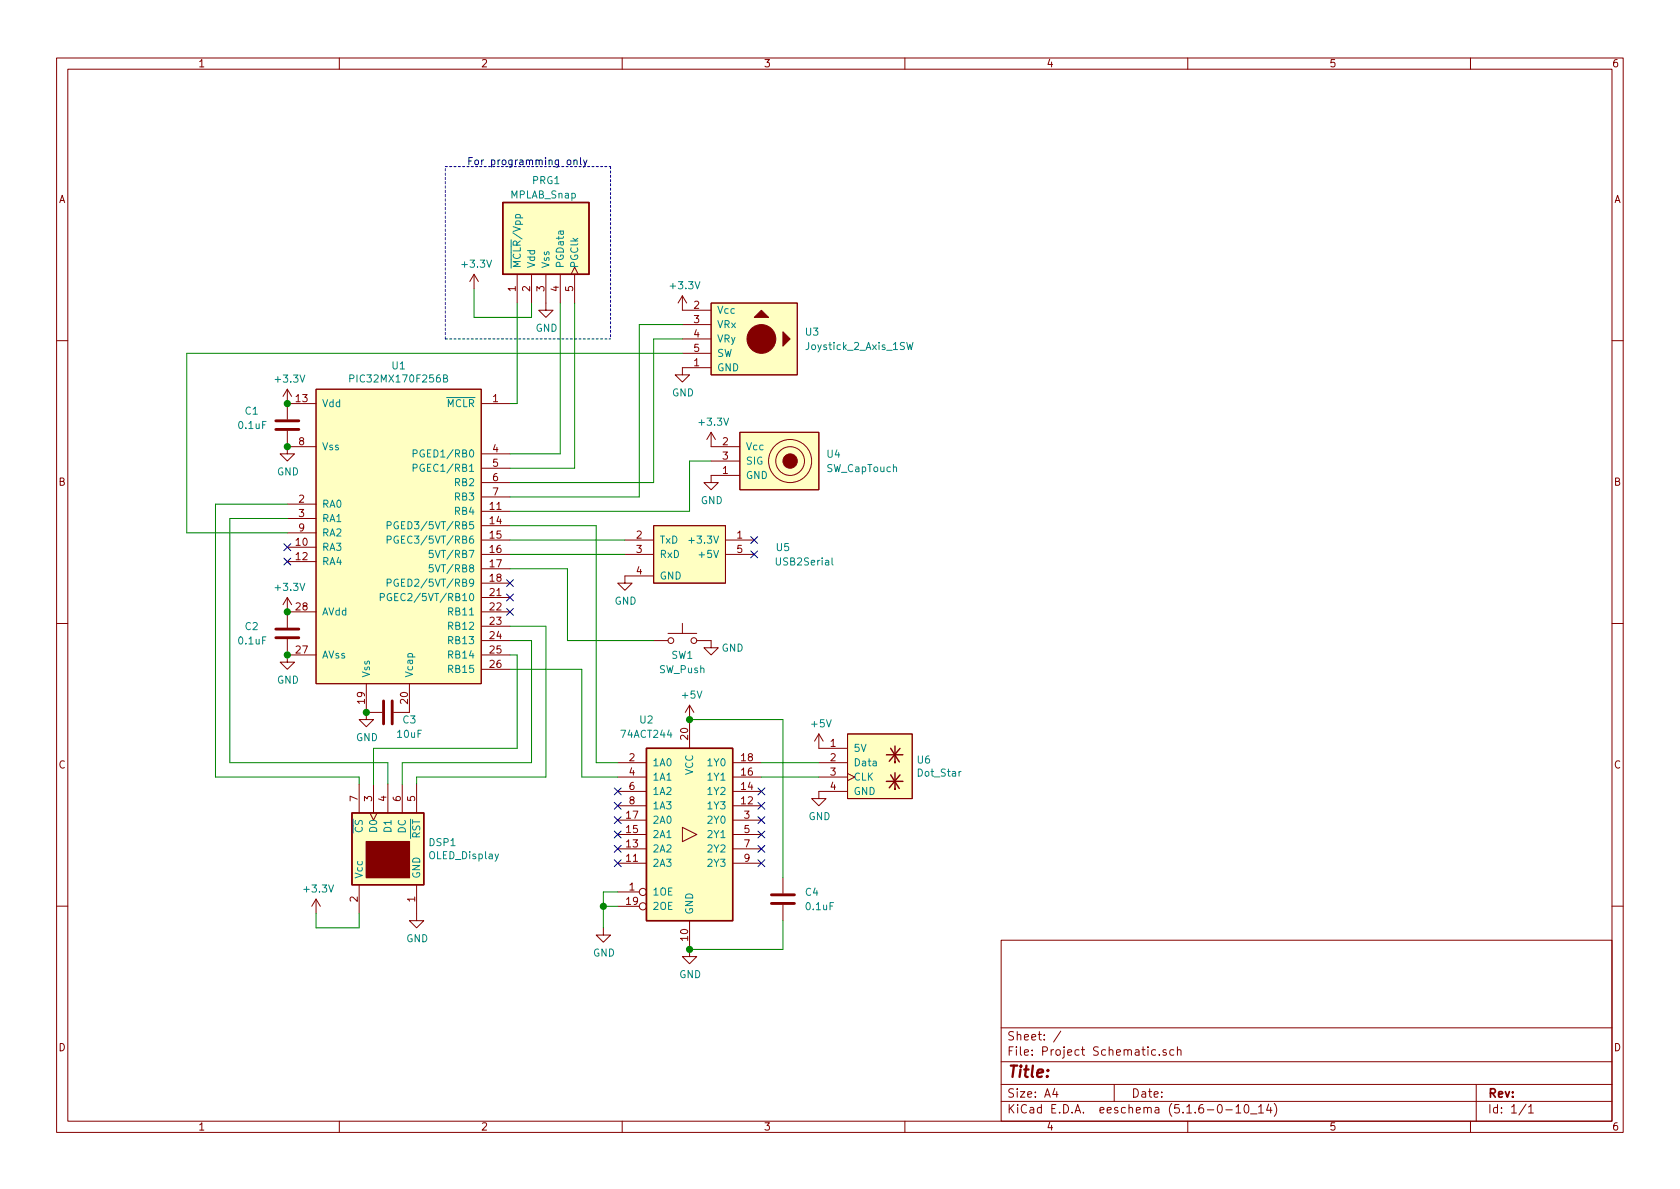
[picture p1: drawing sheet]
<svg xmlns="http://www.w3.org/2000/svg" width="297mm" height="210mm" viewBox="0 0 297 210" stroke-linecap="round" stroke-linejoin="round" font-family="sans-serif">
<g fill="none" stroke="#840000" stroke-width=".18">
<path d="M10 10.3h277v189.9h-277zM12 12.2h273v186.1h-273zM60 10.3v1.9M110 10.3v1.9M160 10.3v1.9M210 10.3v1.9M260 10.3v1.9M83.8 48.5l-.7 1.3M83.8 48.5v2.5M83.8 48.5l.8 1.3M91.4 48.5v5.1M94 48.5v5.1"/>
<path d="M96.5 48.5v6.4h1.3l-1.3 1.2-1.3-1.2h1.3M99.1 48.5v5.1M101 48.5l.6-1.3 .6 1.3M101.6 48.5v5.1M120.6 52.3v2.6h5.1M120.6 57.4h5.1M120.6 59.9h5.1M120.6 52.3l-.7 1.3M120.6 52.3l.8 1.3M125.7 53.6h15.3v12.7h-15.3zM10 60.2h2M50.8 79v1.3h1.3l-1.3 1.2-1.3-1.2h1.3"/>
<path d="M50.8 71.4h5.1M50.8 79h5.1M50.8 68.8l-.8 1.3M50.8 68.8v5.4M50.8 76.2v2.8M50.8 68.8l.8 1.3M55.9 68.8h29.2v52.1h-29.2zM85.1 71.4h5.1M120.6 62.5h5.1M125.7 65h-5.1v1.3h1.3l-1.3 1.3-1.2-1.3h1.2M125.7 76.4v2.6h5.1M125.7 76.4l-.7 1.3"/>
<path d="M125.7 76.4l.8 1.3M130.8 76.4h14v10.2h-14zM285 60.2h2M50.8 96.8h5.1M50.8 99.3h5.1M50.8 89.1h5.1M50.8 91.7h5.1M50.8 94.2h5.1M85.1 90.4h5.1M85.1 93h5.1M85.1 95.5h5.1M85.1 98h5.1"/>
<path d="M85.1 80.3h5.1M85.1 82.8h5.1M85.1 85.3h5.1M85.1 87.9h5.1M110.5 95.5h5.1M110.5 98h5.1M115.6 93h12.7v10.1h-12.7zM125.7 81.5h5.1M128.3 95.5h5M128.3 98h5M130.8 84.1h-5.1v1.2h1.3l-1.3 1.3-1.2-1.3h1.2M10 110.3h2"/>
<path d="M50.8 115.8v1.3h1.3l-1.3 1.3-1.3-1.3h1.3M50.8 108.2h5.1M50.8 115.8h5.1M50.8 105.7v5.3M50.8 113v2.8M50.8 105.7l-.8 1.2M50.8 105.7l.8 1.2M85.1 100.6h5.1M85.1 103.1h5.1M85.1 105.7h5.1M85.1 108.2h5.1M85.1 110.7h5.1"/>
<path d="M85.1 113.3h5.1M85.1 115.8h5.1M85.1 118.4h5.1M115.6 101.8h-5.1v1.3h1.3l-1.3 1.3-1.3-1.3h1.3M115.6 113.3h2.5M118.1 112h5.1M120.6 110.2v1.8M123.2 100.6h.1M123.2 113.3h2.5v1.2h1.3l-1.3 1.3-1.2-1.3h1.2M285 110.3h2M63.5 138.7v5.1M64.8 126v1.2h1.2l-1.2 1.3-1.3-1.3h1.3"/>
<path d="M64.8 120.9v5.1M64.8 126h2.8M66 138.7v5.1M68.6 138.7v5.1M71.1 138.7v5.1M72.4 120.9v5.1h-2.8M73.7 138.7v5.1M109.2 134.9h5.1M109.2 137.4h5.1M109.2 139.9h5.1M121.9 124.7l-.7 1.3M121.9 124.7v7.6"/>
<path d="M121.9 124.7l.8 1.3M129.5 134.9h5.1M129.5 137.4h5.1M129.5 139.9h5.1M144.8 129.8v2.5h5.1M144.8 134.9h5.1M144.8 137.4h5.1M144.8 129.8l-.8 1.3M144.8 129.8l.7 1.3M149.9 129.8h11.4v11.4h-11.4zM149.9 136.8l1.2 .6-1.2 .6M149.9 139.9h-5.1v1.3h1.2l-1.2 1.3-1.3-1.3h1.3"/>
<path d="M55.9 159l-.8 1.3M55.9 159v2.5M55.9 159l.7 1.3M63.5 156.5v5M65.4 143.8l.6 1.2 .7-1.2M73.7 156.5v6.3h1.2l-1.2 1.3-1.3-1.3h1.3M109.2 157.7h3.8M109.2 152.6h5.1M109.2 142.5h5.1M109.2 150.1h5.1M109.2 147.6h5.1M109.2 145h5.1"/>
<path d="M120.6 146.3l2.6 1.3-2.6 1.2zM129.5 152.6h5.1M129.5 142.5h5.1M129.5 150.1h5.1M129.5 147.6h5.1M129.5 145h5.1M138.4 155.2v2.8M10 160.2h2M106.7 164.1v1.2h1.2l-1.2 1.3-1.3-1.3h1.3M109.2 160.3h3.8M121.9 162.8v6.4h1.3l-1.3 1.2-1.3-1.2h1.3M138.4 160v2.8"/>
<path d="M177 166.3h108v32h-108zM285 160.2h2M60 198.3v1.9M110 198.3v1.9M160 198.3v1.9M177 194.8h108M177 191.8h108M177 187.8h108M177 181.8h108M186.5 192.5l-.4 1h1M186.8 193v1M187.6 182.3l-1.3 2"/>
<path d="M197 191.8v3M204.3 185.7l-.4-.1-.3 .3 .1 .6 .2 .1 .4-.1M205 186.5v.1M206.2 185.7l-.4-.1-.2 .2 .1 .2 .5 .2v.3h-.6M207.5 185.7l-.4-.1-.3 .3 .2 .6h.5M208.2 185.7l.2-.1 .4 .1v.9M208.2 185.1v1.5M210 198.3v1.9M216.7 196.3h1.2M218.5 195.8l.4-.5v1.5M218.5 196.8h.9M220.1 195.5l.3-.2a.94 .94 0 0 1 0 1.5 .82 .82 0 0 1-.3-1.3z"/>
<path d="M221.1 197h1.1M222.5 195.8l.5-.5v1.5M222.5 196.8h.9M224.3 195.2l-.3 1.1h.9M224.7 195.8v1M225.3 195.1a1.71 1.71 0 0 1 0 2.3M260 198.3v1.9M261 191.8v6.5M269.8 195.2l-1.2 2M270.3 195.8l.4-.5v1.5M270.3 196.8h.8"/>
<circle cx="139.7" cy="81.5" r="2.54"/>
<circle cx="139.7" cy="81.5" r="3.8"/>
<circle cx="118.6" cy="113.3" r=".51"/>
<circle cx="122.7" cy="113.3" r=".51"/>
<circle cx="113.7" cy="157.7" r=".63"/>
<circle cx="113.7" cy="160.3" r=".63"/>
</g>
<g fill="#ffffc2" stroke="#ffffc2" stroke-width=".18">
<path d="M55.9 68.8h29.2v52.1h-29.2z"/>
<path d="M149.9 129.8h11.4v11.4h-11.4z"/>
<path d="M88.9 35.8h15.2v12.7h-15.2z"/>
<path d="M62.2 143.8h12.7v12.7h-12.7z"/>
<path d="M115.6 93h12.7v10.1h-12.7z"/>
<path d="M130.8 76.4h14v10.2h-14z"/>
<path d="M125.7 53.6h15.3v12.7h-15.3z"/>
<path d="M114.3 132.3h15.2v30.5h-15.2z"/>
</g>
<g fill="none" stroke="#008484" stroke-width=".18">
<path d="M91.2 38.5v-.4l.2-.2 .5 .1v.5M61.8 66.9h.7l.1-.2-.1-.3-.2-.1h-.5v1.3M78.4 66.9l.6-.1 .1-.2-.1-.2-.6-.1v1.3h.5l.2-.2v-.3l-.3-.2M160.3 60.5l.3 1.3 .3-.9 .2 .9 .3-1.3M68.5 92.9l.6-.1v-.4l-.2-.2h-.4v1.3M68.5 95.4l.6-.1v-.4l-.2-.1h-.4v1.3M70.4 92.3a.59 .59 0 0 0-.8 .6 .59 .59 0 0 0 .8 .6v-.5h-.2M70.4 94.9a.59 .59 0 0 0-.8 .5 .59 .59 0 0 0 .8 .6v-.5h-.2M73.1 80.2l.6-.1v-.4l-.2-.2h-.4v1.3M73.1 82.7l.6-.1v-.4l-.2-.1h-.4v1.3M76.6 97.3h-.7v.6l.2-.1 .5 .1v.6l-.2 .1-.5-.1M76.6 99.9h-.7v.6l.2-.2 .5 .2v.5l-.2 .1-.5-.1"/>
<path d="M121.8 95.6h1M147.1 98.6v1.1l.2 .2M67.2 105.6h.6l.2-.2-.1-.3-.2-.2h-.5v1.3M68.5 103.1l.6-.1v-.5l-.2-.1h-.4v1.3M69.2 105a.59 .59 0 0 0-.8 .6 .59 .59 0 0 0 .8 .6v-.5h-.2M70.4 102.5a.59 .59 0 0 0-.8 .6 .59 .59 0 0 0 .8 .5v-.5h-.2"/>
</g>
<path d="M88.9 35.8h15.2v12.7h-15.2zM114.3 132.3h15.2v30.5h-15.2zM156.7 133.5h2.9M156.7 138.2h2.9M157.5 132.3l1.5 2.4M157.5 137l1.5 2.4M158.2 131.9v3v-.2M158.2 136.6v3v-.2M159.1 132.3l-1.9 2.3M159.1 137l-1.9 2.3M62.2 143.8h12.7v12.7h-12.7z" fill="none" stroke="#840000" stroke-width=".25"/>
<path d="M64.8 148.8h7.6v6.4h-7.6z" fill="#840000" stroke="#840000" stroke-width=".25"/>
<g fill="#840000" stroke="#840000" stroke-width=".18">
<path d="M133.3 56.1l1.3-1.2 1.3 1.2z"/>
<path d="M138.4 58.7l1.3 1.2-1.3 1.3z"/>
<circle cx="139.7" cy="81.5" r="1.27"/>
<circle cx="134.6" cy="59.9" r="2.54"/>
</g>
<path d="M48.8 75.9h4M48.8 74.4h4M48.8 112.8h4M48.8 111.2h4M67.8 123.9v4.1M69.3 123.9v4.1M136.4 159.8h4.1M136.4 158.2h4.1" fill="none" stroke="#840000" stroke-width=".51"/>
<path d="M78.7 29.5h29.2M107.9 29.5v30.4M78.7 59.9h29.2M78.7 59.9v-30.4" fill="none" stroke="#0000c2" stroke-width=".18" stroke-dasharray=".4 .4"/>
<g fill="none" stroke="#008400" stroke-width=".18">
<path d="M83.8 51v5.1h10.2v-2.5M91.4 53.6v17.8h-1.2M99.1 53.6v26.7h-8.9M101.6 53.6v29.2h-11.4M120.6 57.4h-7.6v30.5h-22.8M120.6 59.9h-5v25.4h-25.4M120.6 62.5h-87.6v31.7h17.8M50.8 89.1h-12.7v48.3h25.4v1.3M50.8 91.7h-10.2v43.2h28v3.8M90.2 93h15.2v41.9h3.8M90.2 98h20.3M90.2 95.5h20.3"/>
<path d="M125.7 81.5h-3.8v8.9h-31.7M90.2 113.3h3.8v21.6h-22.9v3.8M90.2 100.6h10.1v12.7h15.3M90.2 110.7h6.3v26.7h-22.8v1.3M90.2 118.4h12.7v19h6.3M90.2 115.8h1.2v16.5h-25.4v6.4M121.9 127.2h16.5v28M134.6 137.4h10.2M134.6 134.9h10.2M109.2 157.7h-2.5v6.4M55.9 161.5v2.6h7.6v-2.6M106.7 160.3h2.5"/>
<path d="M138.4 162.8v5.1h-16.5"/>
</g>
<path d="M100.3 28.4l.2-.1 .4 .1v.5l-.1 .2h-.3l-.2-.1zM101.5 28.4l.2-.1h.3v.8M101.5 28.3v.8M102.6 27.9v1.1l.2 .1M103.2 28.3l.3 .8M103.8 28.3l-.4 1.1-.2 .2" fill="none" stroke="#0000c2" stroke-width=".18"/>
<g fill="#008400" stroke="#008400" stroke-width=".25">
<circle cx="106.7" cy="160.3" r=".51"/>
<circle cx="50.8" cy="108.2" r=".51"/>
<circle cx="121.9" cy="127.2" r=".51"/>
<circle cx="50.8" cy="71.4" r=".51"/>
<circle cx="121.9" cy="167.9" r=".51"/>
<circle cx="50.8" cy="79" r=".51"/>
<circle cx="50.8" cy="115.8" r=".51"/>
<circle cx="64.8" cy="126" r=".51"/>
</g>
<g fill="none" stroke="#000084" stroke-width=".18">
<path d="M50.2 96.2l1.2 1.2M50.2 98.7l1.2 1.2M51.4 96.2l-1.2 1.2M51.4 98.7l-1.2 1.2M132.7 97.4l1.3 1.2M132.7 94.9l1.3 1.2M134 97.4l-1.3 1.2M134 94.9l-1.3 1.2M89.6 107.6l1.2 1.2M89.6 105l1.2 1.3M89.6 102.5l1.2 1.2M90.8 107.6l-1.2 1.2"/>
<path d="M90.8 105l-1.2 1.3M90.8 102.5l-1.2 1.2M108.6 139.3l1.2 1.3M109.8 139.3l-1.2 1.3M134 139.3l1.2 1.3M135.2 139.3l-1.2 1.3M108.6 152l1.2 1.3M108.6 149.5l1.2 1.2M108.6 147l1.2 1.2M108.6 144.4l1.2 1.2M108.6 141.9l1.2 1.2M109.8 152l-1.2 1.3"/>
<path d="M109.8 149.5l-1.2 1.2M109.8 147l-1.2 1.2M109.8 144.4l-1.2 1.2M109.8 141.9l-1.2 1.2M134 141.9l1.2 1.2M134 144.4l1.2 1.2M134 147l1.2 1.2M134 149.5l1.2 1.2M134 152l1.2 1.3M135.2 141.9l-1.2 1.2M135.2 144.4l-1.2 1.2M135.2 147l-1.2 1.2"/>
<path d="M135.2 149.5l-1.2 1.2M135.2 152l-1.2 1.3"/>
</g>
<text font-size="2.8" fill="#840000" x="178" y="190.5">Title:</text>
<g font-size="2.1" fill="#840000">
<text x="178" y="184">Sheet: /</text>
<text x="178" y="186.7">File: Project Schematic.sch</text>
<text x="178" y="196.9">KiCad E.D.A. eeschema (5.1.6-0-10_14)</text>
<text x="178" y="194.1">Size: A4</text>
<text x="200" y="194.1">Date:</text>
<text x="263" y="194.1">Rev:</text>
<text x="263" y="196.9">Id: 1/1</text>
</g>
<g font-size="1.8" fill="#840000">
<text x="35" y="11.9">1</text>
<text x="85" y="11.9">2</text>
<text x="135" y="11.9">3</text>
<text x="185" y="11.9">4</text>
<text x="235" y="11.9">5</text>
<text x="285" y="11.9">6</text>
<text x="10.4" y="35.9">A</text>
<text x="285.4" y="35.9">A</text>
<text x="91.2" y="51.5" transform="rotate(-90 91.2 51.5)">1</text>
<text x="93.7" y="51.5" transform="rotate(-90 93.7 51.5)">2</text>
<text x="96.3" y="51.5" transform="rotate(-90 96.3 51.5)">3</text>
<text x="98.8" y="51.5" transform="rotate(-90 98.8 51.5)">4</text>
<text x="101.3" y="51.5" transform="rotate(-90 101.3 51.5)">5</text>
<text x="122.7" y="54.6">2</text>
<text x="122.7" y="57.1">3</text>
<text x="122.7" y="59.7">4</text>
<text x="122.7" y="64.8">1</text>
<text x="122.7" y="62.2">5</text>
<text x="52.4" y="71.1">13</text>
<text x="87.1" y="71.1">1</text>
<text x="52.9" y="78.7">8</text>
<text x="87.1" y="80">4</text>
<text x="87.1" y="82.5">5</text>
<text x="127.8" y="83.8">1</text>
<text x="127.8" y="78.7">2</text>
<text x="127.8" y="81.3">3</text>
<text x="10.4" y="85.9">B</text>
<text x="52.9" y="88.9">2</text>
<text x="87.1" y="85.1">6</text>
<text x="87.1" y="87.6">7</text>
<text x="285.4" y="85.9">B</text>
<text x="52.9" y="91.4">3</text>
<text x="52.9" y="94">9</text>
<text x="86.7" y="90.2">11</text>
<text x="86.7" y="92.7">14</text>
<text x="86.7" y="95.2">15</text>
<text x="112.5" y="95.2">2</text>
<text x="130.3" y="95.2">1</text>
<text x="52.4" y="96.5">10</text>
<text x="52.4" y="99.1">12</text>
<text x="86.7" y="97.8">16</text>
<text x="86.7" y="100.3">17</text>
<text x="112.5" y="97.8">3</text>
<text x="112.5" y="101.6">4</text>
<text x="130.3" y="97.8">5</text>
<text x="52.4" y="107.9">28</text>
<text x="86.7" y="102.9">18</text>
<text x="86.7" y="105.4">21</text>
<text x="86.7" y="107.9">22</text>
<text x="86.7" y="110.5">23</text>
<text x="86.7" y="113">24</text>
<text x="52.4" y="115.6">27</text>
<text x="86.7" y="115.6">25</text>
<text x="86.7" y="118.1">26</text>
<text x="64.5" y="124.4" transform="rotate(-90 64.5 124.4)">19</text>
<text x="72.1" y="124.4" transform="rotate(-90 72.1 124.4)">20</text>
<text x="121.7" y="130.8" transform="rotate(-90 121.7 130.8)">20</text>
<text x="10.4" y="135.9">C</text>
<text x="111.3" y="134.6">2</text>
<text x="111.3" y="137.2">4</text>
<text x="131.1" y="137.2">16</text>
<text x="131.1" y="134.6">18</text>
<text x="146.8" y="132.1">1</text>
<text x="146.8" y="134.6">2</text>
<text x="146.8" y="137.2">3</text>
<text x="285.4" y="135.9">C</text>
<text x="63.2" y="141.7" transform="rotate(-90 63.2 141.7)">7</text>
<text x="65.8" y="141.7" transform="rotate(-90 65.8 141.7)">3</text>
<text x="68.3" y="141.7" transform="rotate(-90 68.3 141.7)">4</text>
<text x="70.9" y="141.7" transform="rotate(-90 70.9 141.7)">6</text>
<text x="73.4" y="141.7" transform="rotate(-90 73.4 141.7)">5</text>
<text x="111.3" y="139.7">6</text>
<text x="111.3" y="142.2">8</text>
<text x="131.1" y="142.2">12</text>
<text x="131.1" y="139.7">14</text>
<text x="146.8" y="139.7">4</text>
<text x="110.8" y="149.9">13</text>
<text x="110.8" y="147.3">15</text>
<text x="110.8" y="144.8">17</text>
<text x="131.6" y="144.8">3</text>
<text x="131.6" y="147.3">5</text>
<text x="131.6" y="149.9">7</text>
<text x="110.8" y="152.4">11</text>
<text x="131.6" y="152.4">9</text>
<text x="63.2" y="159.5" transform="rotate(-90 63.2 159.5)">2</text>
<text x="73.4" y="159.5" transform="rotate(-90 73.4 159.5)">1</text>
<text x="110.8" y="160">19</text>
<text x="111.3" y="157.5">1</text>
<text x="121.7" y="166.3" transform="rotate(-90 121.7 166.3)">10</text>
<text x="10.4" y="185.9">D</text>
<text x="285.4" y="185.9">D</text>
<text x="35" y="199.9">1</text>
<text x="85" y="199.9">2</text>
<text x="135" y="199.9">3</text>
<text x="185" y="199.9">4</text>
<text x="235" y="199.9">5</text>
<text x="285" y="199.9">6</text>
</g>
<text font-size="1.8" fill="#0000c2" x="82.5" y="29.2">For programming only</text>
<g font-size="1.8" fill="#008484">
<text x="90.3" y="35.1">MPLAB_Snap</text>
<text x="94.2" y="32.6">PRG1</text>
<text x="81.9" y="47.3">+3.3V</text>
<text x="92.1" y="47.5" transform="rotate(-90 92.1 47.5)">MCLR/Vpp</text>
<text x="94.6" y="47.5" transform="rotate(-90 94.6 47.5)">Vdd</text>
<text x="97.2" y="47.5" transform="rotate(-90 97.2 47.5)">Vss</text>
<text x="99.7" y="47.5" transform="rotate(-90 99.7 47.5)">PGData</text>
<text x="102.2" y="47.5" transform="rotate(-90 102.2 47.5)">PGClk</text>
<text x="118.7" y="51.1">+3.3V</text>
<text x="94.7" y="58.7">GND</text>
<text x="126.7" y="55.5">Vcc</text>
<text x="126.7" y="58">VRx</text>
<text x="142.5" y="59.4">U3</text>
<text x="69.4" y="65.3">U1</text>
<text x="126.7" y="65.7">GND</text>
<text x="126.7" y="60.6">VRy</text>
<text x="126.7" y="63.1">SW</text>
<text x="142.7" y="61.9">Joystick_2_Axis_1SW</text>
<text x="48.8" y="67.7">+3.3V</text>
<text x="62.6" y="67.6">PIC32MX170F256B</text>
<text x="118.8" y="70.1">GND</text>
<text x="42.3" y="75.9">0.1uF</text>
<text x="43.4" y="73.3">C1</text>
<text x="56.9" y="72">Vdd</text>
<text x="79" y="72">MCLR</text>
<text x="123.8" y="75.3">+3.3V</text>
<text x="56.9" y="79.6">Vss</text>
<text x="74" y="80.9">PGED1/RB0</text>
<text x="74" y="83.4">PGEC1/RB1</text>
<text x="131.8" y="79.6">Vcc</text>
<text x="131.8" y="82.2">SIG</text>
<text x="146.3" y="83.5">SW_CapTouch</text>
<text x="146.3" y="80.9">U4</text>
<text x="49" y="84.1">GND</text>
<text x="56.9" y="89.8">RA0</text>
<text x="80.5" y="86">RB2</text>
<text x="80.5" y="88.5">RB3</text>
<text x="123.9" y="89.1">GND</text>
<text x="131.8" y="84.7">GND</text>
<text x="56.9" y="92.3">RA1</text>
<text x="56.9" y="94.9">RA2</text>
<text x="70.3" y="93.6">PGED3/5VT/RB5</text>
<text x="80.5" y="91.1">RB4</text>
<text x="56.9" y="97.4">RA3</text>
<text x="56.9" y="99.9">RA4</text>
<text x="70.3" y="96.1">PGEC3/5VT/RB6</text>
<text x="76.8" y="98.7">5VT/RB7</text>
<text x="76.8" y="101.2">5VT/RB8</text>
<text x="116.6" y="96.1">TxD</text>
<text x="116.6" y="98.7">RxD</text>
<text x="122.6" y="96.1">+3.3V</text>
<text x="124.1" y="98.7">+5V</text>
<text x="137.3" y="97.5">U5</text>
<text x="137.5" y="100">USB2Serial</text>
<text x="48.8" y="104.5">+3.3V</text>
<text x="69.3" y="106.3">PGEC2/5VT/RB10</text>
<text x="70.3" y="103.8">PGED2/5VT/RB9</text>
<text x="108.7" y="106.9">GND</text>
<text x="116.6" y="102.5">GND</text>
<text x="42.3" y="114">0.1uF</text>
<text x="43.4" y="111.4">C2</text>
<text x="56.9" y="108.8">AVdd</text>
<text x="79.6" y="108.8">RB11</text>
<text x="79.6" y="111.4">RB12</text>
<text x="79.6" y="113.9">RB13</text>
<text x="56.9" y="116.5">AVss</text>
<text x="65.4" y="119.9" transform="rotate(-90 65.4 119.9)">Vss</text>
<text x="73" y="119.9" transform="rotate(-90 73 119.9)">Vcap</text>
<text x="79.6" y="116.5">RB14</text>
<text x="79.6" y="119">RB15</text>
<text x="116.6" y="119">SW_Push</text>
<text x="118.7" y="116.5">SW1</text>
<text x="127.6" y="115.2">GND</text>
<text x="49" y="120.9">GND</text>
<text x="120.7" y="123.5">+5V</text>
<text x="62.9" y="131.1">GND</text>
<text x="70.3" y="130.5">10uF</text>
<text x="71.3" y="127.9">C3</text>
<text x="110" y="130.5">74ACT244</text>
<text x="113.2" y="127.9">U2</text>
<text x="143.6" y="128.6">+5V</text>
<text x="115.3" y="135.5">1A0</text>
<text x="122.6" y="137.1" transform="rotate(-90 122.6 137.1)">VCC</text>
<text x="125.4" y="135.5">1Y0</text>
<text x="150.9" y="133">5V</text>
<text x="150.9" y="135.5">Data</text>
<text x="162.2" y="135">U6</text>
<text x="162.4" y="137.3">Dot_Star</text>
<text x="115.3" y="138">1A1</text>
<text x="115.3" y="140.6">1A2</text>
<text x="115.3" y="143.1">1A3</text>
<text x="125.4" y="143.1">1Y3</text>
<text x="125.4" y="140.6">1Y2</text>
<text x="125.4" y="138">1Y1</text>
<text x="150.9" y="138">CLK</text>
<text x="150.9" y="140.6">GND</text>
<text x="64.1" y="147.2" transform="rotate(-90 64.1 147.2)">CS</text>
<text x="66.7" y="147" transform="rotate(-90 66.7 147)">D0</text>
<text x="69.2" y="147" transform="rotate(-90 69.2 147)">D1</text>
<text x="71.8" y="147.3" transform="rotate(-90 71.8 147.3)">DC</text>
<text x="74.3" y="148.3" transform="rotate(-90 74.3 148.3)">RST</text>
<text x="75.9" y="149.6">DSP1</text>
<text x="115.3" y="148.2">2A1</text>
<text x="115.3" y="145.7">2A0</text>
<text x="125.4" y="145.7">2Y0</text>
<text x="125.4" y="148.2">2Y1</text>
<text x="143" y="145">GND</text>
<text x="64.1" y="155.4" transform="rotate(-90 64.1 155.4)">Vcc</text>
<text x="74.3" y="155.4" transform="rotate(-90 74.3 155.4)">GND</text>
<text x="75.9" y="151.9">OLED_Display</text>
<text x="115.3" y="153.3">2A3</text>
<text x="115.3" y="150.7">2A2</text>
<text x="125.4" y="150.7">2Y2</text>
<text x="125.4" y="153.3">2Y3</text>
<text x="53.9" y="157.8">+3.3V</text>
<text x="115.3" y="158.4">1OE</text>
<text x="115.3" y="160.9">2OE</text>
<text x="122.6" y="161.8" transform="rotate(-90 122.6 161.8)">GND</text>
<text x="142.4" y="158.4">C4</text>
<text x="142.6" y="161">0.1uF</text>
<text x="71.8" y="166.6">GND</text>
<text x="104.9" y="169.2">GND</text>
<text x="120.1" y="173">GND</text>
</g>
</svg>
